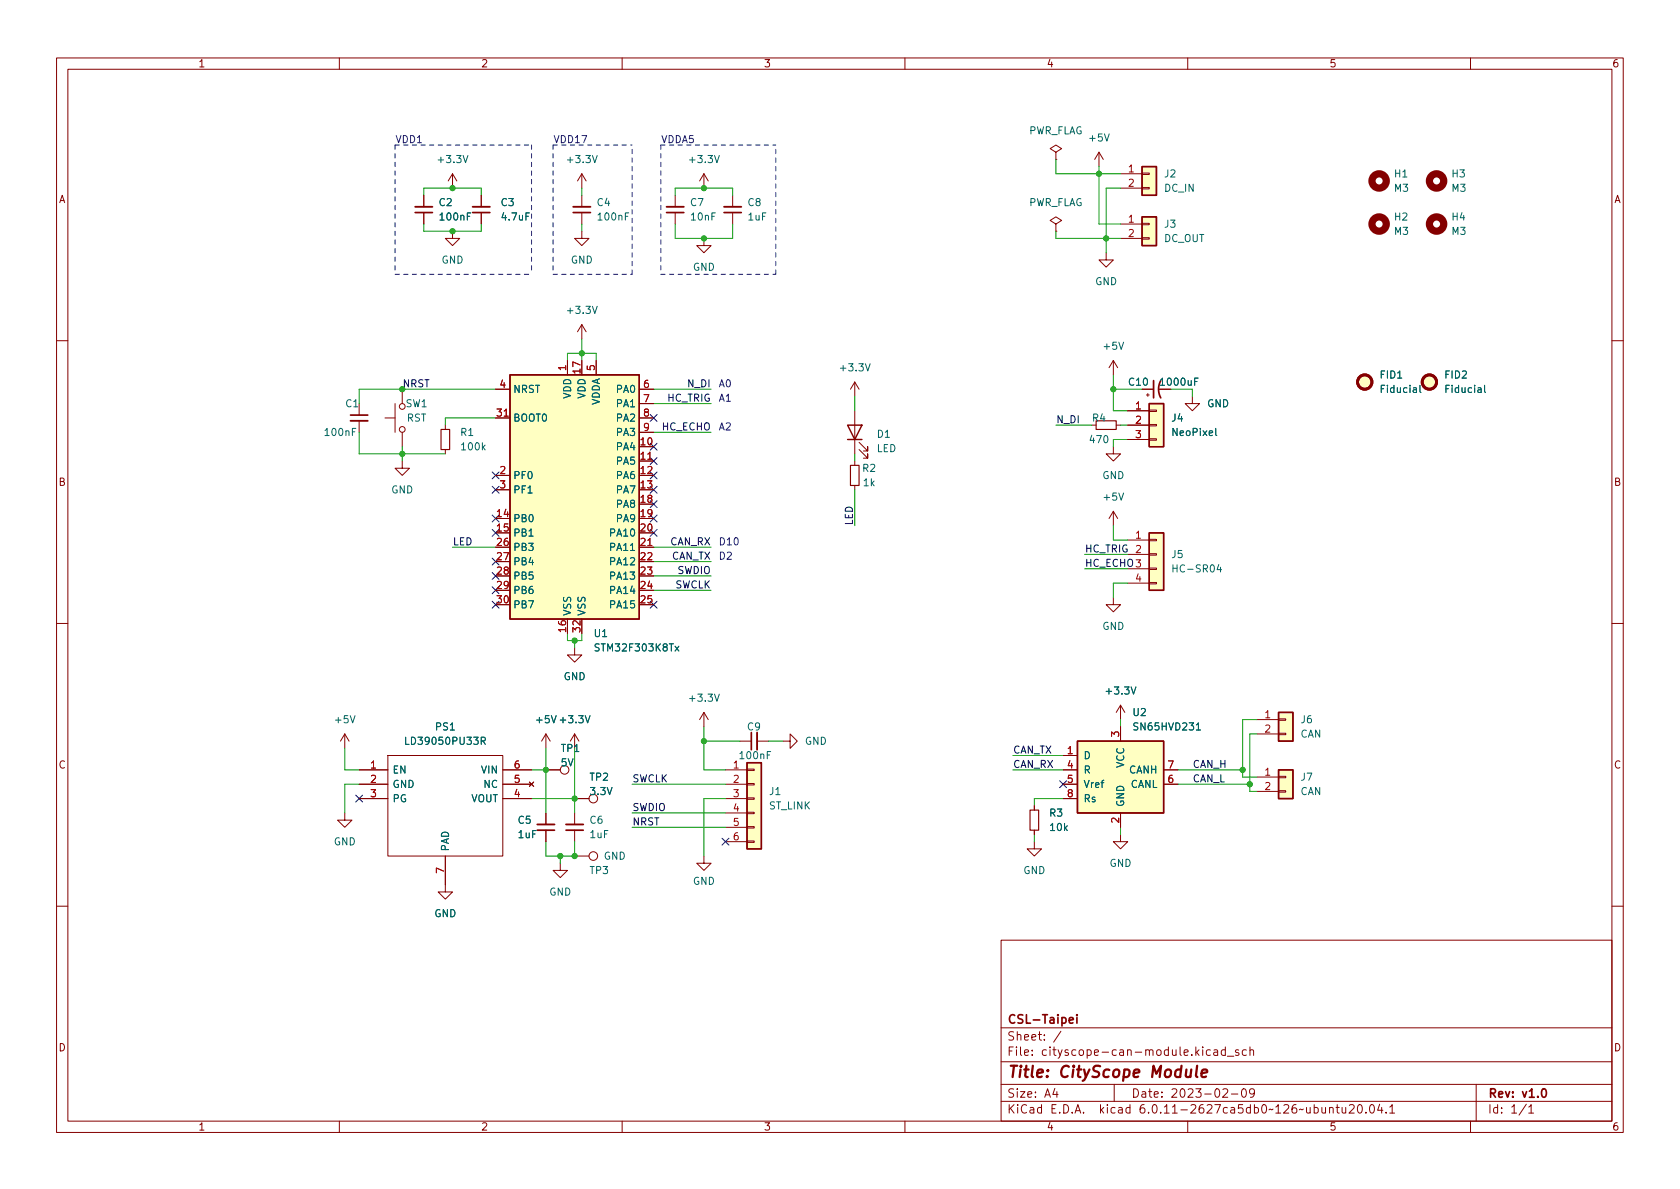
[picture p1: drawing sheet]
<svg xmlns="http://www.w3.org/2000/svg" width="297mm" height="210mm" viewBox="0 0 297 210" stroke-linecap="round" stroke-linejoin="round" font-family="sans-serif">
<g fill="none" stroke="#840000" stroke-width=".18">
<path d="M10 10.2h277v190.1h-277zM12 12.2h273v186.1h-273zM60 10.2v2M110 10.2v2M160 10.2v2M210 10.2v2M260 10.2v2M74.9 34.5v2.1M74.9 37.6v2M80 30.7l-.8 1.3M80 30.7v2.6M80 30.7l.8 1.3"/>
<path d="M85.1 34.5v2.1M85.1 37.6v2M102.9 30.7v2.6M102.9 34.5v2.1M102.9 37.6v2M102.9 30.7l-.8 1.3M102.9 30.7l.7 1.3M119.4 34.5v2.1M119.4 37.6v2M124.5 30.7l-.8 1.3M124.5 30.7v2.6M124.5 30.7l.7 1.3"/>
<path d="M129.5 34.5v2.1M129.5 37.6v2M186.7 26.9l1-.6-1-.7-1 .7 1 .6v1.3M186.7 28.2h.1M186.7 39.6l1-.6-1-.7-1 .7 1 .6v1.3M194.3 26.9l-.8 1.3M194.3 26.9v2.6M194.3 26.9l.8 1.3M198.1 39.6h3.8M198.1 30.7h3.8M198.1 33.3h3.8M201.9 39.5h1.3v.2h-1.3z"/>
<path d="M201.9 33.1h1.3v.3h-1.3zM201.9 30.6h1.3v.3h-1.3zM80 40.9v1.3h1.3l-1.3 1.2-1.3-1.2h1.3M102.9 40.9v1.3h1.2l-1.2 1.2-1.3-1.2h1.3M102.9 57.4v2.5M102.9 57.4l-.8 1.3M102.9 57.4l.7 1.3M124.5 42.2v1.2h1.2l-1.2 1.3-1.3-1.3h1.3M186.7 40.9h.1M195.6 44.7v1.3h1.2l-1.2 1.2-1.3-1.2h1.3M198.1 42.2h3.8M201.9 42h1.3v.3h-1.3z"/>
<path d="M10 60.2h2M63.5 71.4v2M63.5 74.4v2M68.1 73.9h1.7M69.8 71.4v5M71.1 68.8v2.6M71.1 76.4v2.6M78.7 75.2v.7M78.7 79.5v.8M87.6 73.9h2.6M87.6 68.8h2.6M100.3 63.7v2.6"/>
<path d="M102.9 63.7v2.6M105.4 63.7v2.6M113 73.9h2.6M113 68.8h2.6M113 79h2.6M113 71.4h2.6M113 76.4h2.6M151.1 67.6v2.5M151.1 72.6v7.7M151.1 67.6l-.7 1.2M151.1 67.6l.8 1.2M151.9 79.5l1.5 1.5v-.7v.7h-.7"/>
<path d="M151.9 78.2l1.5 1.6v-.8v.8h-.7M196.8 79v1.3h1.3l-1.3 1.2-1.2-1.2h1.2M196.8 63.7v2.6M196.8 63.7l-.7 1.3M196.8 63.7l.8 1.3M197.4 75.2h.7M199.4 75.2h3.8M199.4 72.6h3.8M199.4 77.7h3.8M201.9 68.8h2.1M202.7 69.8h.5M202.9 69.6v.5"/>
<path d="M203.2 77.6h1.3v.2h-1.3zM203.2 75.1h1.3v.2h-1.3zM203.2 72.5h1.3v.3h-1.3zM210.8 70.1v1.3h1.3l-1.3 1.2-1.3-1.2h1.3M285 60.2h2M71.1 81.5v1.3h1.3l-1.3 1.3-1.3-1.3h1.3M87.6 84.1h2.6M87.6 86.6h2.6M87.6 91.7h2.6M87.6 94.2h2.6M87.6 96.8h2.6M87.6 99.3h2.6"/>
<path d="M113 81.5h2.6M113 84.1h2.6M113 86.6h2.6M113 91.7h2.6M113 94.2h2.6M113 89.1h2.6M113 96.8h2.6M113 99.3h2.6M151.1 81.5v.8M151.1 85.8v.8M196.8 90.4l-.7 1.3M196.8 90.4v2.6"/>
<path d="M196.8 90.4l.8 1.3M199.4 95.5h3.8M199.4 98h3.8M203.2 97.9h1.3v.3h-1.3zM203.2 95.4h1.3v.2h-1.3zM10 110.2h2M87.6 101.8h2.6M87.6 104.4h2.6M87.6 106.9h2.6M100.3 109.5v2.5M101.6 114.5v1.3h1.3l-1.3 1.3-1.3-1.3h1.3M102.9 109.5v2.5"/>
<path d="M113 101.8h2.6M113 104.4h2.6M113 106.9h2.6M196.8 105.7v1.2h1.3l-1.3 1.3-1.2-1.3h1.2M199.4 100.6h3.8M199.4 103.1h3.8M203.2 103h1.3v.2h-1.3zM203.2 100.5h1.3v.2h-1.3zM285 110.2h2M61 129.8l-.8 1.3M61 129.8v2.5M61 129.8l.7 1.3"/>
<path d="M63.5 136.1h5.1M63.5 138.7h5.1M68.6 133.6h20.3v17.8h-20.3zM88.9 136.1h5.1M88.9 138.7h5.1M93.6 138.3l.8 .8M94.4 138.3l-.8 .8M96.5 136.1h2.6M96.5 129.8v2.5M96.5 129.8l-.7 1.3M96.5 129.8l.8 1.3M101.6 129.8l-.8 1.3"/>
<path d="M101.6 129.8v2.5M101.6 129.8l.8 1.3M124.5 126v2.5M124.5 126l-.8 1.2M124.5 126l.7 1.2M128.3 136.1h3.8M128.3 138.7h3.8M130.8 131.1h2M132.1 138.6h1.2v.2h-1.2zM132.1 136h1.2v.3h-1.2zM133.9 131.1h2M138.4 131.1h1.3v-1.3l1.3 1.3-1.3 1.2v-1.2"/>
<path d="M188 133.6h2.5M188 136.1h2.5M188 138.7h2.5M198.1 124.7l-.7 1.3M198.1 124.7v2.5M198.1 128.5v2.6M198.1 124.7l.8 1.3M205.7 136.1h2.6M205.7 138.7h2.6M222.2 127.2h3.9M222.2 129.8h3.9M222.2 137.4h3.9"/>
<path d="M222.2 139.9h3.9M226.1 129.7h1.2v.2h-1.2zM226.1 127.1h1.2v.3h-1.2zM226.1 139.8h1.2v.3h-1.2zM226.1 137.3h1.2v.2h-1.2zM61 143.8v1.2h1.2l-1.2 1.3-1.3-1.3h1.3M63.5 141.2h5.1M78.7 151.4v6.3h1.3l-1.3 1.3-1.2-1.3h1.2M88.9 141.2h5.1M96.5 143.8v2M96.5 146.8v2M99.1 152.6v1.3h1.2l-1.2 1.3-1.3-1.3h1.3"/>
<path d="M101.6 141.2h2.5M101.6 143.8v2M101.6 146.8v2M101.6 151.4h2.5M124.5 151.4v1.2h1.2l-1.2 1.3-1.3-1.3h1.3M128.3 141.2h3.8M128.3 143.8h3.8M128.3 146.3h3.8M128.3 148.8h3.8M132.1 148.7h1.2v.3h-1.2zM132.1 146.2h1.2v.2h-1.2zM132.1 143.6h1.2v.3h-1.2z"/>
<path d="M132.1 141.1h1.2v.2h-1.2zM182.9 148.8v1.3h1.2l-1.2 1.3-1.3-1.3h1.3M182.9 142.5v.8M182.9 146.8v.8M188 141.2h2.5M198.1 147.6v1.2h1.3l-1.3 1.3-1.3-1.3h1.3M198.1 143.8v2.5M10 160.2h2M177 166.3h108v32h-108zM285 160.2h2M60 198.3v2M110 198.3v2"/>
<path d="M160 198.3v2M177 194.8h108M177 191.8h108M177 187.8h108M177 181.8h108M182.5 186.5v.1M182.5 185.7v.1M184.6 183.8v.1M184.6 183v.1M187.6 182.4l-1.3 1.9M197 191.8v3M210 198.3v2"/>
<path d="M214.6 185.7h.6l.1 .9M215.3 186l-.5 .1a.29 .29 0 0 0-.2 .2 .29 .29 0 0 0 .2 .3h.5M216.6 185.7l-.4-.1-.3 .3v.4l.2 .3h.5M216.6 185.1v1.5M217 186.8h1.1M217.7 193.5h1.2M219 185.7l-.4-.1-.2 .2 .1 .3 .5 .1v.4h-.6M219.7 192.6l.2-.1a.81 .81 0 0 1 .5 .7 .81 .81 0 0 1-.3 .8h-.1a.81 .81 0 0 1-.6-.6 .81 .81 0 0 1 .3-.8zM220.4 185.7l-.5-.1-.3 .3v.4l.2 .3h.6M221 185.8l.2-.2 .4 .1v.9M221 185.1v1.5M221.8 193.2l-.3 .3-.4-.1-.2-.2 .2-.6 .4-.1 .2 .2a.99 .99 0 0 1-.3 1.3h-.3"/>
<path d="M238.6 195.5l.5-.2 .3 .2v.3l-.9 1h.9M240.2 195.4l.2-.1a.81 .81 0 0 1 .5 .7 .81 .81 0 0 1-.3 .8h-.1a.81 .81 0 0 1-.6-.6 .81 .81 0 0 1 .3-.8zM241.5 196.7v.1M242.4 195.4l.1-.1a.81 .81 0 0 1 .6 .7 .81 .81 0 0 1-.3 .8h-.2a.81 .81 0 0 1-.5-.6 .81 .81 0 0 1 .3-.8zM243.9 195.3l-.3 1h.9M244.3 195.8v1M245.1 196.7v.1M245.7 195.8l.4-.5v1.5M245.7 196.8h.9M260 198.3v2M261 191.8v6.5M270.3 195.8l.4-.5v1.5"/>
<path d="M270.3 196.8h.9"/>
<circle cx="71.1" cy="71.9" r=".51"/>
<circle cx="71.1" cy="75.9" r=".51"/>
<circle cx="99.8" cy="136.1" r=".76"/>
<circle cx="104.9" cy="141.2" r=".76"/>
<circle cx="104.9" cy="151.4" r=".76"/>
</g>
<g fill="none" stroke="#840000" stroke-width=".3">
<path d="M73.4 37.6h3.1M83.6 37.6h3M101.3 37.6h3.1M117.9 37.6h3M128 37.6h3.1M62 73.4h3M204 67.3v3.1M205.2 67.3a3.2 3.2 0 0 0 0 3.1M132.8 129.5v3.1M95 146.8h3M100.1 146.8h3M190.4 179.4v.2"/>
<path d="M190.4 179.9v1M189.1 180.4l.7-.1-.1-.3-.4-.1-.2 .2v.8h.6"/>
</g>
<path d="M73.4 36.6h3.1M83.6 36.6h3M101.3 36.6h3.1M117.9 36.6h3M128 36.6h3.1M62 74.4h3M133.9 129.5v3.1M95 145.8h3M100.1 145.8h3" fill="none" stroke="#840000" stroke-width=".33"/>
<g fill="none" stroke="#006464" stroke-width=".18">
<path d="M81.9 27.5l.4 1.3 .4-1.3M83.2 37.6h-.6v1.3M93.6 37.6h-.6v1.3M104.7 27.5l.5 1.3 .4-1.3M111.2 37.6h-.6v1.3M126.3 27.5l.5 1.3 .4-1.3M195.3 23.7l.4 1.3 .4-1.3M104.7 54.2l.5 1.2 .4-1.2M62.9 75.8h-.6v1.2M85.4 79.1l.4 .5M85.8 78.7l-.5 .5M153 64.3l.4 1.3 .5-1.3"/>
<path d="M197.8 60.5l.4 1.3 .5-1.3M211.2 67.5h.4M211.8 66.9h-.6v1.2M215 75.8v1l.1 .2M249.9 68.6h.5l.1 .8M250.5 68.9h-.5l-.2 .2 .2 .3 .5-.1M251.1 68.1v1.1l.1 .2M261.3 68.6h.5l.1 .8M261.9 68.9h-.4l-.2 .2 .2 .3 .4-.1M262.5 68.1v1.1l.2 .2M111.5 97.3h.7M197.8 87.2l.4 1.3 .5-1.3"/>
<path d="M215.5 99.8l-.3 .9h.8M119.4 114.3l.6 .8M120 114.3l-.6 .8M215.8 100.3v.9M61.9 126.6l.5 1.2 .4-1.2M85.1 131h.6l.1-.2v-.3l-.7-.1v1.2M85.4 131l.4 .6M103.5 126.6l.4 1.2 .4-1.2M126.3 122.7l.5 1.3 .4-1.3M136.3 132.9h-.6v1.3M200 121.5l.4 1.2 .4-1.2M211.5 128.2l.4-.4v1.3"/>
<path d="M211.5 129.1h.8"/>
</g>
<g fill="#ffffc2" stroke="#ffffc2" stroke-width=".18">
<path d="M190.5 131.1h15.2v12.7h-15.2z"/>
<path d="M203.2 94.2h2.5v10.2h-2.5z"/>
<path d="M132.1 134.9h2.5v15.2h-2.5z"/>
<path d="M201.9 38.3h2.6v5.1h-2.6z"/>
<path d="M201.9 29.5h2.6v5h-2.6z"/>
<path d="M203.2 71.4h2.5v7.6h-2.5z"/>
<path d="M226.1 126h2.5v5.1h-2.5z"/>
<path d="M226.1 136.1h2.5v5.1h-2.5z"/>
<path d="M90.2 66.3h22.8v43.2h-22.8z"/>
<circle cx="241.3" cy="67.6" r="1.27"/>
<circle cx="252.7" cy="67.6" r="1.27"/>
</g>
<path d="M201.9 38.3h2.6v5.1h-2.6zM201.9 29.5h2.6v5h-2.6zM90.2 66.3h22.8v43.2h-22.8zM149.9 75.2h2.5l-1.3 2.5zM149.9 77.7h2.5M203.2 71.4h2.5v7.6h-2.5zM203.2 94.2h2.5v10.2h-2.5zM132.1 134.9h2.5v15.2h-2.5zM190.5 131.1h15.2v12.7h-15.2zM226.1 126h2.5v5.1h-2.5zM226.1 136.1h2.5v5.1h-2.5z" fill="none" stroke="#840000" stroke-width=".25"/>
<path d="M78 75.9h1.5v3.6h-1.5zM193.8 74.4h3.6v1.5h-3.6zM150.4 82.3h1.5v3.5h-1.5zM182.1 143.3h1.5v3.5h-1.5z" fill="none" stroke="#840000" stroke-width=".2"/>
<g fill="none" stroke="#840000" stroke-width=".51">
<circle cx="241.3" cy="67.6" r="1.27"/>
<circle cx="252.7" cy="67.6" r="1.27"/>
</g>
<g fill="none" stroke="#840000" stroke-width="1.3">
<circle cx="243.8" cy="32" r="1.27"/>
<circle cx="243.8" cy="39.6" r="1.27"/>
<circle cx="254" cy="39.6" r="1.27"/>
<circle cx="254" cy="32" r="1.27"/>
</g>
<path d="M89.1 73.6h.8M114.5 81.2h.8M114.5 96.5h.8" fill="none" stroke="#a90000" stroke-width=".18"/>
<path d="M69.8 25.6h24.2M69.8 25.6v22.9M94 25.6v22.9M97.8 25.6v22.9M97.8 25.6h14M116.8 25.6v22.9M116.8 25.6h20.4M69.8 48.5h24.2M97.8 48.5h14M111.8 48.5v-22.9M116.8 48.5h20.4M137.2 48.5v-22.9" fill="none" stroke="#0000c2" stroke-width=".18" stroke-dasharray=".8 .8"/>
<g fill="none" stroke="#009600" stroke-width=".18">
<path d="M74.9 34.5v-1.2h10.2v1.2M74.9 39.6v1.3h10.2v-1.3M102.9 33.3v1.2M102.9 39.6v1.3M119.4 34.5v-1.2h10.1v1.2M119.4 39.6v2.6h10.1v-2.6M186.7 28.2v2.5h11.4M194.3 29.5v10.1h3.8M198.1 33.3h-2.5v11.4M102.9 59.9v3.8M186.7 40.9v1.3h11.4M63.5 76.4v3.9h15.2"/>
<path d="M71.1 79v2.5M87.6 68.8h-24.1v2.6M87.6 73.9h-8.9v1.3M100.3 63.7v-1.2h5.1v1.2M115.6 68.8h10.1M115.6 71.4h10.1M115.6 76.4h10.1M151.1 70.1v2.5M186.7 75.2h6.3M196.8 68.8h5.1M196.8 66.3v6.3h2.6M198.1 75.2h1.3"/>
<path d="M199.4 77.7h-2.6v1.3M207 68.8h3.8v1.3M80 96.8h7.6M115.6 96.8h10.1M115.6 99.3h10.1M151.1 80.3v1.2M151.1 86.6v6.4M191.8 98h7.6M196.8 93v2.5h2.6M100.3 112v1.3h2.6v-1.3M101.6 113.3v1.2M115.6 104.4h10.1"/>
<path d="M115.6 101.8h10.1M191.8 100.6h7.6M199.4 103.1h-2.6v2.6M61 132.3v3.8h2.5M63.5 138.7h-2.5v5.1M94 136.1h2.5M96.5 132.3v11.5M101.6 132.3v11.5M111.8 138.7h16.5M124.5 128.5v7.6h3.8M124.5 131.1h6.3M135.9 131.1h2.5"/>
<path d="M179.1 136.1h8.9M179.1 133.6h8.9M198.1 127.2v1.3M208.3 138.7h12.7M208.3 136.1h11.4M222.2 127.2h-2.5v10.2h2.5M222.2 129.8h-1.2v10.1h1.2M94 141.2h7.6M96.5 148.8v2.6h5.1v-2.6M99.1 151.4v1.2M111.8 146.3h16.5M111.8 143.8h16.5"/>
<path d="M128.3 141.2h-3.8v10.2M182.9 147.6v1.2M188 141.2h-5.1v1.3M198.1 146.3v1.3"/>
</g>
<g fill="none" stroke="#000084" stroke-width=".18">
<path d="M115 78.4l1.2 1.2M115 73.3l1.2 1.2M116.2 73.3l-1.2 1.2M116.2 78.4l-1.2 1.2M87 98.7l1.2 1.2M87 91.1l1.2 1.2M87 93.6l1.2 1.2M87 86l1.2 1.2M87 83.5l1.2 1.2M88.2 98.7l-1.2 1.2M88.2 91.1l-1.2 1.2M88.2 93.6l-1.2 1.2"/>
<path d="M88.2 86l-1.2 1.2M88.2 83.5l-1.2 1.2M115 88.5l1.2 1.3M115 93.6l1.2 1.2M115 86l1.2 1.2M115 91.1l1.2 1.2M115 80.9l1.2 1.2M115 83.5l1.2 1.2M116.2 88.5l-1.2 1.3M116.2 93.6l-1.2 1.2M116.2 86l-1.2 1.2M116.2 91.1l-1.2 1.2"/>
<path d="M116.2 80.9l-1.2 1.2M116.2 83.5l-1.2 1.2M87 101.2l1.2 1.3M87 103.8l1.2 1.2M87 106.3l1.2 1.2M88.2 101.2l-1.2 1.3M88.2 103.8l-1.2 1.2M88.2 106.3l-1.2 1.2M115 106.3l1.2 1.2M116.2 106.3l-1.2 1.2M187.4 138.1l1.2 1.2M188.6 138.1l-1.2 1.2"/>
<path d="M62.9 140.6l1.2 1.2M64.1 140.6l-1.2 1.2M127.7 148.2l1.2 1.2M128.9 148.2l-1.2 1.2"/>
</g>
<g fill="#009600" stroke="#009600" stroke-width=".18">
<circle cx="101.6" cy="113.3" r=".46"/>
<circle cx="101.6" cy="151.4" r=".46"/>
<circle cx="124.5" cy="131.1" r=".46"/>
<circle cx="124.5" cy="42.2" r=".46"/>
<circle cx="102.9" cy="62.5" r=".46"/>
<circle cx="124.5" cy="33.3" r=".46"/>
<circle cx="221" cy="138.7" r=".46"/>
<circle cx="219.7" cy="136.1" r=".46"/>
<circle cx="196.8" cy="68.8" r=".46"/>
<circle cx="195.6" cy="42.2" r=".46"/>
<circle cx="194.3" cy="30.7" r=".46"/>
<circle cx="80" cy="40.9" r=".46"/>
<circle cx="71.1" cy="68.8" r=".46"/>
<circle cx="80" cy="33.3" r=".46"/>
<circle cx="71.1" cy="80.3" r=".46"/>
<circle cx="96.5" cy="136.1" r=".46"/>
<circle cx="99.1" cy="151.4" r=".46"/>
<circle cx="101.6" cy="141.2" r=".46"/>
</g>
<g font-size="2.8" fill="#840000">
<text x="178" y="191.2">Title:</text>
<text x="187.3" y="191.2">CityScope</text>
<text x="203.8" y="191.2">Module</text>
</g>
<g font-size="2.1" fill="#840000">
<text x="178" y="184.5">Sheet:</text>
<text x="178" y="181.5">CSL-Taipei</text>
<text x="178" y="187.2">File:</text>
<text x="184.4" y="187.2">cityscope-can-module.kicad_sch</text>
<text x="178" y="197.4">KiCad</text>
<text x="178" y="194.6">Size:</text>
<text x="184.7" y="194.6">A4</text>
<text x="185.7" y="197.4">E.D.A.</text>
<text x="194.6" y="197.4">kicad</text>
<text x="200" y="194.6">Date:</text>
<text x="201.8" y="197.4">6.0.11-2627ca5db0~126~ubuntu20.04.1</text>
<text x="207" y="194.6">2023-02-09</text>
<text x="263" y="194.6">Rev:</text>
<text x="263" y="197.4">Id:</text>
<text x="267.1" y="197.4">1/1</text>
<text x="269.1" y="194.6">v1.0</text>
</g>
<g font-size="1.8" fill="#840000">
<text x="35" y="12.3">1</text>
<text x="85" y="12.3">2</text>
<text x="135" y="12.3">3</text>
<text x="185" y="12.3">4</text>
<text x="235" y="12.3">5</text>
<text x="285" y="12.3">6</text>
<text x="10.4" y="36.3">A</text>
<text x="285.4" y="36.3">A</text>
<text x="204.9" y="68.6">1000uF</text>
<text x="10.3" y="86.3">B</text>
<text x="285.3" y="86.3">B</text>
<text x="10.3" y="136.3">C</text>
<text x="285.3" y="136.3">C</text>
<text x="10.3" y="186.3">D</text>
<text x="285.3" y="186.3">D</text>
<text x="35" y="200.3">1</text>
<text x="85" y="200.3">2</text>
<text x="135" y="200.3">3</text>
<text x="185" y="200.3">4</text>
<text x="235" y="200.3">5</text>
<text x="285" y="200.3">6</text>
</g>
<g font-size="1.8" fill="#0000c2">
<text x="69.8" y="25.3">VDD1</text>
<text x="97.8" y="25.3">VDD17</text>
<text x="116.8" y="25.3">VDDA5</text>
<text x="127" y="71">A1</text>
<text x="127" y="68.5">A0</text>
<text x="127" y="76.1">A2</text>
<text x="127" y="96.4">D10</text>
<text x="127" y="99">D2</text>
</g>
<g font-size="1.8" fill="#006464">
<text x="77.1" y="29.2">+3.3V</text>
<text x="100" y="29.2">+3.3V</text>
<text x="121.5" y="29.2">+3.3V</text>
<text x="181.9" y="24.1">PWR_FLAG</text>
<text x="192.3" y="25.4">+5V</text>
<text x="205.7" y="31.8">J2</text>
<text x="205.7" y="34.3">DC_IN</text>
<text x="246.4" y="31.8">H1</text>
<text x="246.4" y="34.3">M3</text>
<text x="256.5" y="31.8">H3</text>
<text x="256.5" y="34.3">M3</text>
<text x="77.5" y="36.8">C2</text>
<text x="77.5" y="39.4">100nF</text>
<text x="88.4" y="36.8">C3</text>
<text x="88.4" y="39.4">4.7uF</text>
<text x="105.4" y="36.8">C4</text>
<text x="105.4" y="39.4">100nF</text>
<text x="121.9" y="36.8">C7</text>
<text x="121.9" y="39.4">10nF</text>
<text x="132.1" y="36.8">C8</text>
<text x="132.1" y="39.4">1uF</text>
<text x="181.9" y="36.8">PWR_FLAG</text>
<text x="205.7" y="40.6">J3</text>
<text x="246.4" y="39.4">H2</text>
<text x="246.4" y="41.9">M3</text>
<text x="256.5" y="39.4">H4</text>
<text x="256.5" y="41.9">M3</text>
<text x="78" y="47">GND</text>
<text x="100.9" y="47">GND</text>
<text x="205.7" y="43.2">DC_OUT</text>
<text x="122.4" y="48.3">GND</text>
<text x="193.6" y="50.8">GND</text>
<text x="100" y="55.9">+3.3V</text>
<text x="194.8" y="62.2">+5V</text>
<text x="90.7" y="69.9">NRST</text>
<text x="101.4" y="70.6" transform="rotate(-90 101.4 70.6)">VDD</text>
<text x="103.9" y="70.6" transform="rotate(-90 103.9 70.6)">VDD</text>
<text x="106.4" y="71.7" transform="rotate(-90 106.4 71.7)">VDDA</text>
<text x="108.8" y="69.9">PA0</text>
<text x="148.2" y="66">+3.3V</text>
<text x="199.4" y="68.6">C10</text>
<text x="243.8" y="67.3">FID1</text>
<text x="243.8" y="69.9">Fiducial</text>
<text x="255.3" y="67.3">FID2</text>
<text x="255.3" y="69.9">Fiducial</text>
<text x="57.2" y="77.5">100nF</text>
<text x="61" y="72.4">C1</text>
<text x="71.6" y="72.4">SW1</text>
<text x="71.9" y="74.9">RST</text>
<text x="81.3" y="77.5">R1</text>
<text x="90.7" y="74.9">BOOT0</text>
<text x="108.8" y="72.4">PA1</text>
<text x="108.8" y="74.9">PA2</text>
<text x="108.8" y="77.5">PA3</text>
<text x="154.9" y="77.8">D1</text>
<text x="193" y="74.9">R4</text>
<text x="207" y="74.9">J4</text>
<text x="207" y="77.5">NeoPixel</text>
<text x="213.4" y="72.4">GND</text>
<text x="81.3" y="80">100k</text>
<text x="108.8" y="80">PA4</text>
<text x="108.8" y="82.6">PA5</text>
<text x="152.4" y="83.8">R2</text>
<text x="154.9" y="80.3">LED</text>
<text x="192.4" y="78.7">470</text>
<text x="69.1" y="87.6">GND</text>
<text x="90.7" y="85.1">PF0</text>
<text x="90.7" y="87.6">PF1</text>
<text x="108.8" y="85.1">PA6</text>
<text x="108.8" y="87.6">PA7</text>
<text x="152.5" y="86.4">1k</text>
<text x="194.8" y="85.1">GND</text>
<text x="194.8" y="88.9">+5V</text>
<text x="90.7" y="92.7">PB0</text>
<text x="90.7" y="95.3">PB1</text>
<text x="107.6" y="95.3">PA10</text>
<text x="108.8" y="90.2">PA8</text>
<text x="108.8" y="92.7">PA9</text>
<text x="90.7" y="97.8">PB3</text>
<text x="90.7" y="100.3">PB4</text>
<text x="107.6" y="97.8">PA11</text>
<text x="107.6" y="100.3">PA12</text>
<text x="207" y="99.1">J5</text>
<text x="207" y="101.6">HC-SR04</text>
<text x="90.7" y="102.9">PB5</text>
<text x="90.7" y="105.4">PB6</text>
<text x="90.7" y="108">PB7</text>
<text x="107.6" y="102.9">PA13</text>
<text x="107.6" y="105.4">PA14</text>
<text x="107.6" y="108">PA15</text>
<text x="101.4" y="109" transform="rotate(-90 101.4 109)">VSS</text>
<text x="103.9" y="109" transform="rotate(-90 103.9 109)">VSS</text>
<text x="104.9" y="113">U1</text>
<text x="194.8" y="111.8">GND</text>
<text x="104.9" y="115.6">STM32F303K8Tx</text>
<text x="99.6" y="120.7">GND</text>
<text x="121.5" y="124.5">+3.3V</text>
<text x="195.2" y="123.2">+3.3V</text>
<text x="58.9" y="128.3">+5V</text>
<text x="76.8" y="129.5">PS1</text>
<text x="94.5" y="128.3">+5V +3.3V</text>
<text x="132" y="129.5">C9</text>
<text x="200.1" y="127">U2</text>
<text x="200.1" y="129.5">SN65HVD231</text>
<text x="229.9" y="128.3">J6</text>
<text x="229.9" y="130.8">CAN</text>
<text x="69.3" y="137.2">EN</text>
<text x="71.3" y="132.1">LD39050PU33R</text>
<text x="85" y="137.2">VIN</text>
<text x="99.1" y="133.4">TP1</text>
<text x="99.1" y="135.9">5V</text>
<text x="130.5" y="134.6">100nF</text>
<text x="142.2" y="132.1">GND</text>
<text x="191.5" y="134.6">D</text>
<text x="191.5" y="137.2">R</text>
<text x="199.1" y="135.9" transform="rotate(-90 199.1 135.9)">VCC</text>
<text x="199.6" y="137.2">CANH</text>
<text x="69.3" y="139.7">GND</text>
<text x="69.3" y="142.2">PG</text>
<text x="83.3" y="142.2">VOUT</text>
<text x="85.4" y="139.7">NC</text>
<text x="104.1" y="138.4">TP2</text>
<text x="104.1" y="141">3.3V</text>
<text x="135.9" y="141">J1</text>
<text x="135.9" y="143.5">ST_LINK</text>
<text x="191.5" y="139.7">Vref</text>
<text x="191.5" y="142.2">Rs</text>
<text x="199.1" y="142.7" transform="rotate(-90 199.1 142.7)">GND</text>
<text x="199.9" y="139.7">CANL</text>
<text x="229.9" y="138.4">J7</text>
<text x="229.9" y="141">CAN</text>
<text x="58.9" y="149.9">GND</text>
<text x="91.4" y="146.1">C5</text>
<text x="91.4" y="148.6">1uF</text>
<text x="104.1" y="146">C6</text>
<text x="104.1" y="148.6">1uF</text>
<text x="185.4" y="144.8">R3</text>
<text x="185.4" y="147.3">10k</text>
<text x="79.8" y="150.6" transform="rotate(-90 79.8 150.6)">PAD</text>
<text x="104.1" y="154.9">TP3</text>
<text x="106.7" y="152.4">GND</text>
<text x="180.9" y="154.9">GND</text>
<text x="196.1" y="153.7">GND</text>
<text x="97" y="158.8">GND</text>
<text x="122.4" y="156.8">GND</text>
<text x="76.7" y="162.6">GND</text>
</g>
<g font-size="1.8" fill="#a90000">
<text x="199.3" y="30.5">1</text>
<text x="199.3" y="33">2</text>
<text x="199.3" y="39.4">1</text>
<text x="199.3" y="41.9">2</text>
<text x="100.1" y="65.7" transform="rotate(-90 100.1 65.7)">1</text>
<text x="105.2" y="65.7" transform="rotate(-90 105.2 65.7)">5</text>
<text x="88.2" y="68.6">4</text>
<text x="102.6" y="66.3" transform="rotate(-90 102.6 66.3)">17</text>
<text x="113.6" y="68.6">6</text>
<text x="113.6" y="71.1">7</text>
<text x="87.6" y="73.7">31</text>
<text x="113.6" y="73.7">8</text>
<text x="113.6" y="76.2">9</text>
<text x="200.6" y="72.4">1</text>
<text x="200.6" y="74.9">2</text>
<text x="200.6" y="77.5">3</text>
<text x="88.2" y="83.8">2</text>
<text x="113" y="78.7">10</text>
<text x="113" y="81.3">11</text>
<text x="113" y="83.8">12</text>
<text x="88.2" y="86.4">3</text>
<text x="113" y="86.4">13</text>
<text x="113" y="88.9">18</text>
<text x="87.6" y="91.4">14</text>
<text x="87.6" y="94">15</text>
<text x="113" y="91.4">19</text>
<text x="113" y="94">20</text>
<text x="200.6" y="95.2">1</text>
<text x="87.6" y="96.5">26</text>
<text x="87.6" y="99.1">27</text>
<text x="87.6" y="101.6">28</text>
<text x="113" y="96.5">21</text>
<text x="113" y="99.1">22</text>
<text x="113" y="101.6">23</text>
<text x="87.6" y="104.1">29</text>
<text x="87.6" y="106.7">30</text>
<text x="113" y="104.1">24</text>
<text x="113" y="106.7">25</text>
<text x="200.6" y="102.9">4</text>
<text x="100.1" y="112" transform="rotate(-90 100.1 112)">16</text>
<text x="102.6" y="112" transform="rotate(-90 102.6 112)">32</text>
<text x="197.9" y="130.5" transform="rotate(-90 197.9 130.5)">3</text>
<text x="223.5" y="127">1</text>
<text x="223.5" y="129.5">2</text>
<text x="65.4" y="135.9">1</text>
<text x="90.8" y="135.9">6</text>
<text x="129.5" y="135.9">1</text>
<text x="188.5" y="133.3">1</text>
<text x="188.5" y="135.9">4</text>
<text x="206.3" y="135.9">7</text>
<text x="223.5" y="137.2">1</text>
<text x="65.4" y="138.4">2</text>
<text x="65.4" y="141">3</text>
<text x="90.8" y="141">4</text>
<text x="90.8" y="138.4">5</text>
<text x="129.5" y="138.4">2</text>
<text x="129.5" y="141">3</text>
<text x="129.5" y="143.5">4</text>
<text x="188.5" y="138.4">5</text>
<text x="188.5" y="141">8</text>
<text x="206.3" y="138.4">6</text>
<text x="223.5" y="139.7">2</text>
<text x="129.5" y="146">5</text>
<text x="129.5" y="148.6">6</text>
<text x="197.9" y="145.7" transform="rotate(-90 197.9 145.7)">2</text>
<text x="78.5" y="154.6" transform="rotate(-90 78.5 154.6)">7</text>
</g>
<g font-size="1.8" fill="#0f0f0f">
<text x="71.1" y="68.5">NRST</text>
<text x="117.9" y="71">HC_TRIG</text>
<text x="121.4" y="68.5">N_DI</text>
<text x="116.9" y="76.1">HC_ECHO</text>
<text x="186.7" y="74.8">N_DI</text>
<text x="150.8" y="93" transform="rotate(-90 150.8 93)">LED</text>
<text x="80" y="96.4">LED</text>
<text x="118.4" y="96.4">CAN_RX</text>
<text x="118.7" y="99">CAN_TX</text>
<text x="119.7" y="101.5">SWDIO</text>
<text x="191.8" y="97.7">HC_TRIG 2</text>
<text x="191.8" y="100.2">HC_ECHO3</text>
<text x="119.3" y="104">SWCLK</text>
<text x="179.1" y="135.8">CAN_RX</text>
<text x="179.1" y="133.2">CAN_TX</text>
<text x="210.8" y="135.8">CAN_H</text>
<text x="111.8" y="143.4">SWDIO</text>
<text x="111.8" y="138.3">SWCLK</text>
<text x="210.8" y="138.3">CAN_L</text>
<text x="111.8" y="145.9">NRST</text>
</g>
</svg>
